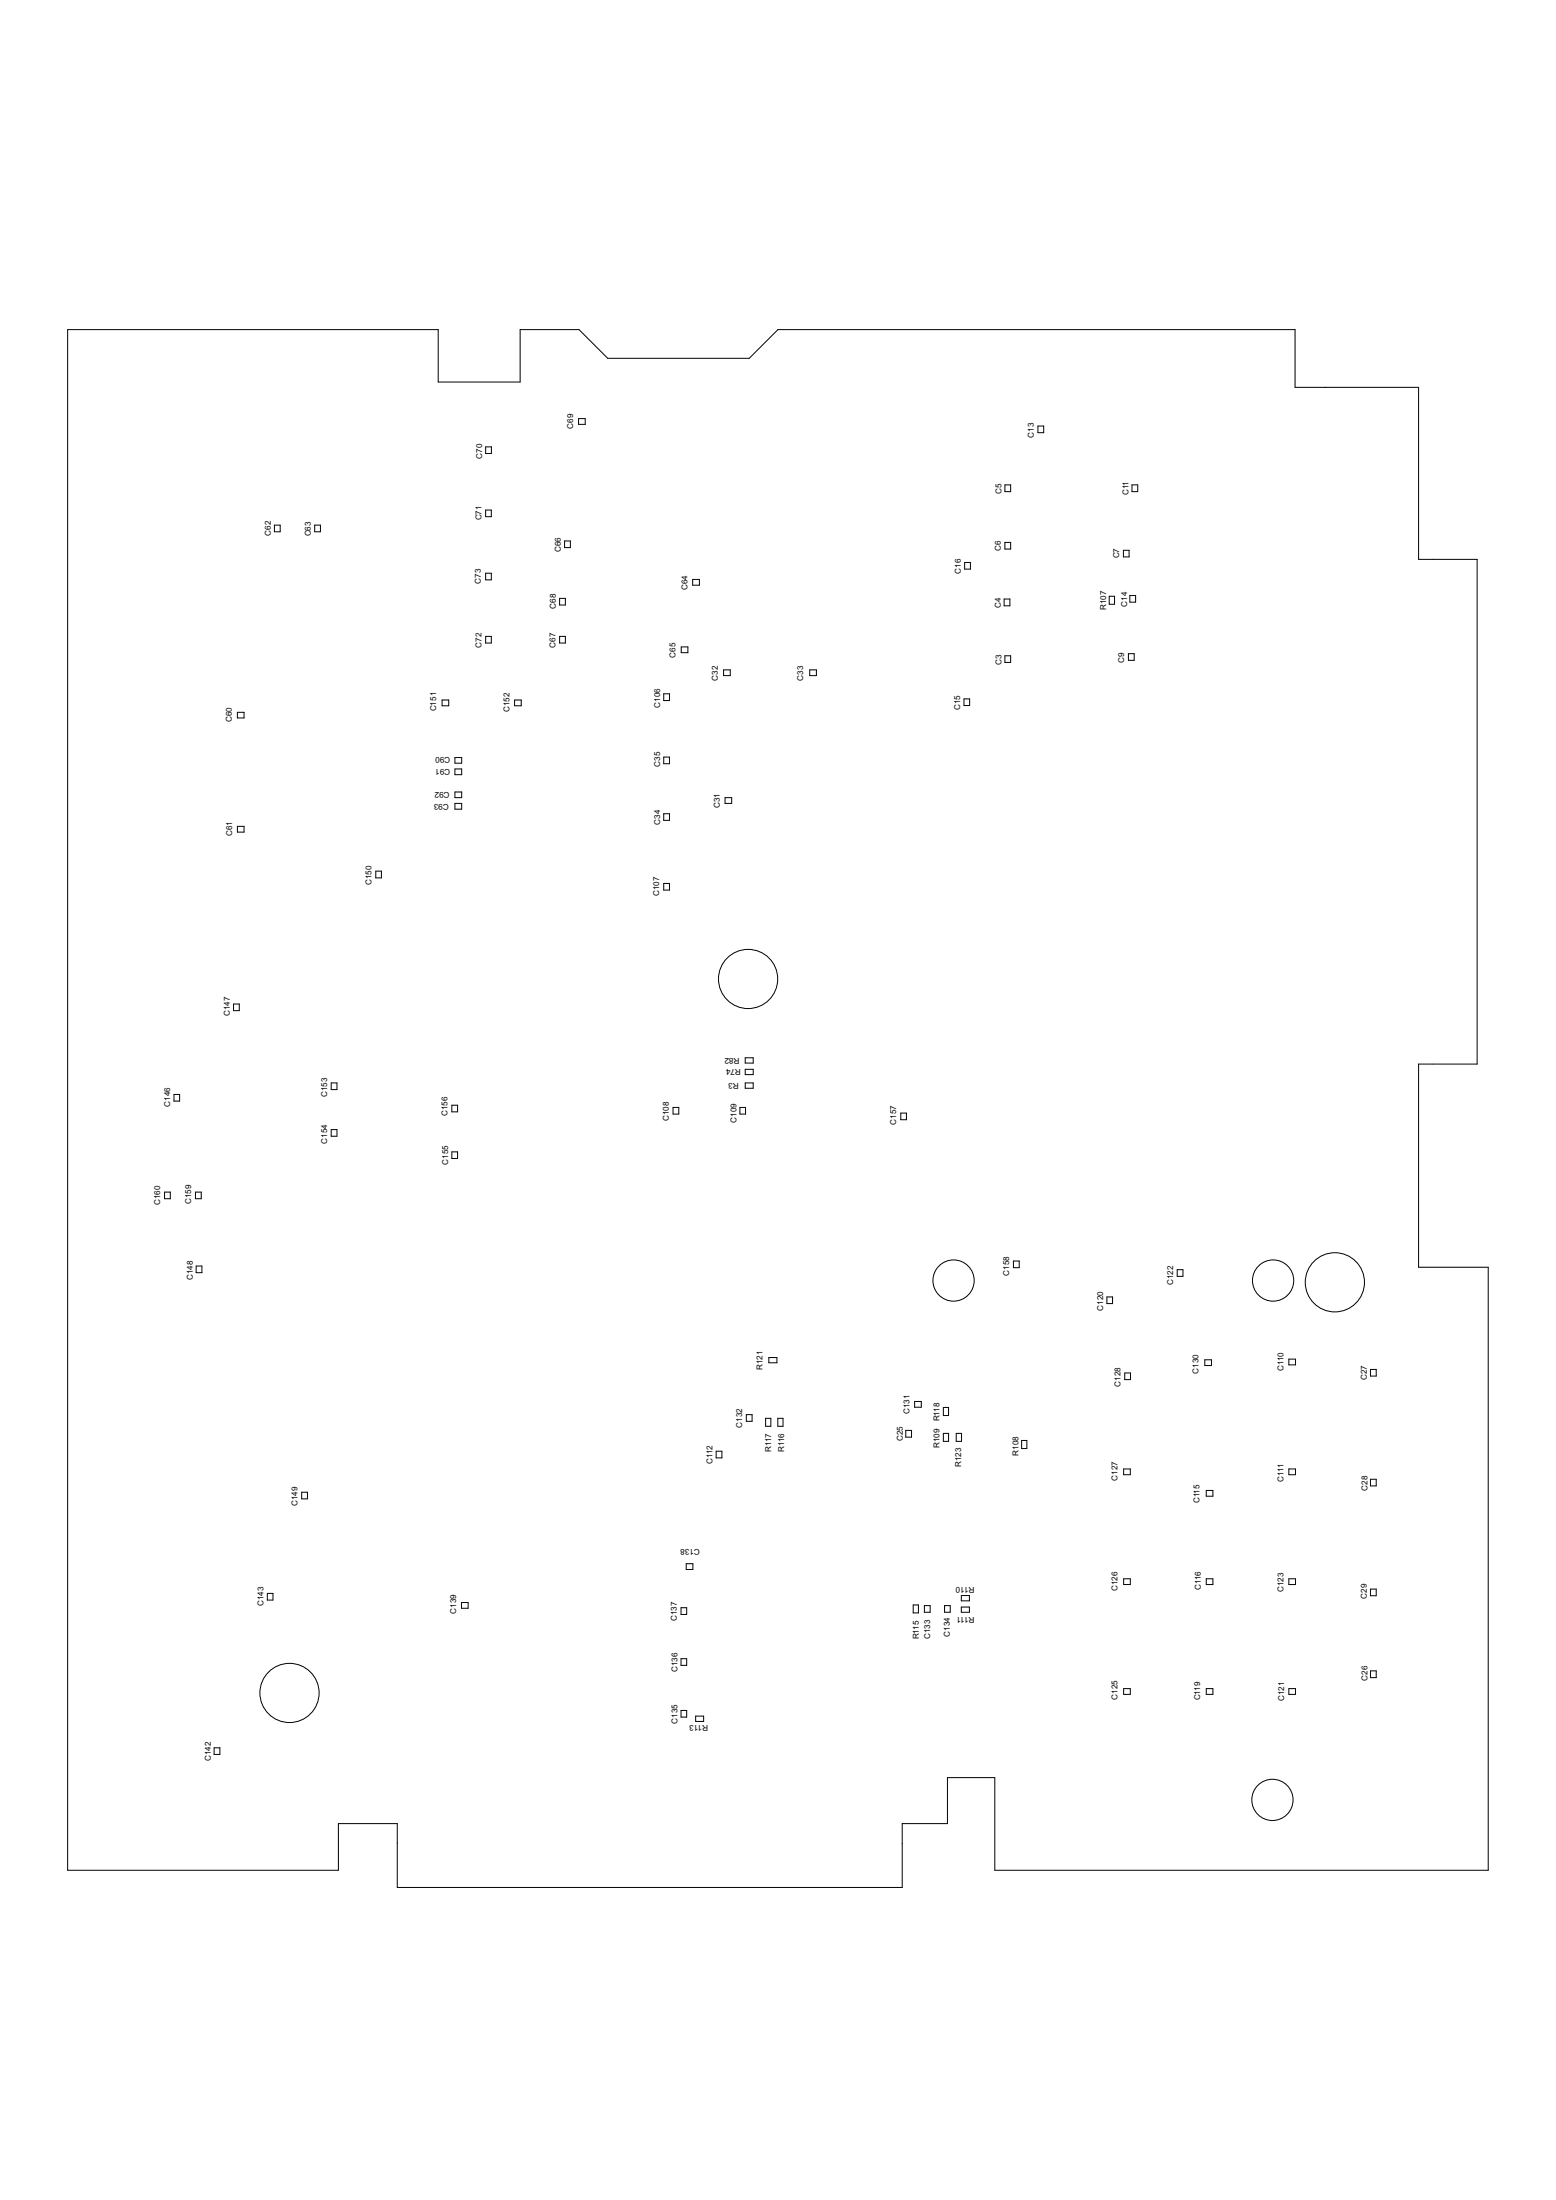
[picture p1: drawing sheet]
<svg xmlns="http://www.w3.org/2000/svg" width="297mm" height="420mm" viewBox="0 0 297 420" stroke-linecap="round" stroke-linejoin="round" font-family="sans-serif">
<g fill="#000" stroke="#000" stroke-width=".19">
<path d="M12.9 62.9v294.3zM83.7 62.9v10.1zM12.9 62.9h70.8zM99.3 62.9v10.1zM83.7 73h15.6zM110.4 79.9h1.3zM110.4 79.9v1.1zM99.3 62.9h11.2zM111.7 79.9v1.1zM110.5 62.9l5.5 5.5zM116 68.4h27zM148.5 62.9l-5.5 5.5z"/>
<path d="M247.2 62.9v11.1zM148.5 62.9h98.7zM247.2 74h5.8zM253 74h17.8zM92.7 85.3v1.3zM92.7 85.3h1.1zM92.7 86.6h1.1zM92.7 97.4v1.3zM92.7 97.4h1.1zM92.7 98.7h1.1zM93.8 97.4v1.3zM93.8 85.3v1.3z"/>
<path d="M110.4 81h1.3zM191.8 92.6v1.3zM191.8 92.6h1.1zM191.8 93.9h1.1zM192.9 92.6v1.3zM198.1 81.4v1.2zM198.1 81.4h1.1zM198.1 82.6h1.1zM199.2 81.4v1.2zM216.1 92.6v1.3zM216.1 92.6h1.1zM216.1 93.9h1.1z"/>
<path d="M217.2 92.6v1.3zM52.4 100.3v1.3zM53.5 100.3v1.3zM52.4 101.6h1.1zM52.4 100.3h1.1zM60.1 100.3v1.3zM61.2 100.3v1.3zM60.1 101.6h1.1zM60.1 100.3h1.1zM92.7 109.5v1.2zM92.7 109.5h1.1zM92.7 110.7h1.1z"/>
<path d="M93.8 109.5v1.2zM106.8 114.3v1.2zM107.8 103.3v1.3zM107.9 114.3v1.2zM106.8 115.5h1.1zM106.8 114.3h1.1zM108.9 103.3v1.3zM107.8 104.6h1.1zM107.8 103.3h1.1zM132.2 110.7v1.1zM132.2 111.8h1.3zM132.2 110.7h1.3z"/>
<path d="M133.5 110.7v1.1zM184.1 107.4v1.3zM185.3 107.4v1.3zM184.1 108.7h1.2zM184.1 107.4h1.2zM191.7 114.4v1.3zM191.7 114.4h1.1zM191.7 115.7h1.1zM191.8 103.6v1.3zM191.8 103.6h1.1zM191.8 104.9h1.1zM192.8 114.4v1.3z"/>
<path d="M192.9 103.6v1.3zM211.8 113.9v1.5zM212.8 113.9v1.5zM211.8 115.4h1zM211.8 113.9h1zM214.5 105.1v1.3zM214.5 105.1h1zM214.5 106.4h1zM215.5 105.1v1.3zM215.7 113.7v1.3zM215.7 113.7h1.1zM215.7 115h1.1z"/>
<path d="M216.8 113.7v1.3zM270.8 74v32.8zM270.8 106.8h2.8zM273.6 106.8h8.4zM282 106.8v96.4zM45.3 136v1.1zM45.3 137.1h1.3zM45.3 136h1.3zM46.6 136v1.1zM84.4 133.7v1.1zM84.4 134.8h1.3zM84.4 133.7h1.3z"/>
<path d="M85.7 133.7v1.1zM92.7 121.5v1.3zM92.7 121.5h1.1zM92.7 122.8h1.1zM93.8 121.5v1.3zM98.2 133.7v1.1zM98.2 134.8h1.3zM98.2 133.7h1.3zM99.5 133.7v1.1zM106.8 121.5v1.3zM106.8 121.5h1.1zM106.8 122.8h1.1z"/>
<path d="M107.9 121.5v1.3zM126.7 132.5v1.3zM126.7 132.5h1.1zM126.7 133.8h1.1zM127.8 132.5v1.3zM130 123.5v1.2zM130 124.7h1.3zM130 123.5h1.3zM131.3 123.5v1.2zM138.1 127.9v1.1zM138.1 129h1.3zM138.1 127.9h1.3z"/>
<path d="M139.4 127.9v1.1zM154.6 127.9v1.1zM154.6 129h1.3zM154.6 127.9h1.3zM155.9 127.9v1.1zM184 133.5v1.2zM185.1 133.5v1.2zM184 134.7h1.1zM184 133.5h1.1zM191.8 125.2v1.3zM191.8 125.2h1.1zM191.8 126.5h1.1z"/>
<path d="M192.9 125.2v1.3zM215.4 124.8v1.3zM215.4 124.8h1.1zM215.4 126.1h1.1zM216.5 124.8v1.3zM45.3 157.8v1.1zM45.3 158.9h1.3zM45.3 157.8h1.3zM46.6 157.8v1.1zM86.8 144.7v1.1zM86.8 146.9v1.1zM86.8 151.3v1z"/>
<path d="M86.8 153.4v1.1zM86.8 145.8h1.3zM86.8 144.7h1.3zM88.1 144.7v1.1zM86.8 148h1.3zM86.8 146.9h1.3zM88.1 146.9v1.1zM86.8 152.3h1.3zM86.8 151.3h1.3zM88.1 151.3v1zM86.8 154.5h1.3zM86.8 153.4h1.3z"/>
<path d="M88.1 153.4v1.1zM126.7 155.4v1.3zM126.7 155.4h1.1zM126.7 156.7h1.1zM126.7 144.6v1.3zM127.8 155.4v1.3zM127.8 144.6v1.3zM126.7 145.9h1.1zM126.7 144.6h1.1zM138.4 152.3v1.1zM138.4 153.4h1.3zM138.4 152.3h1.3z"/>
<path d="M139.7 152.3v1.1zM71.7 166.4v1.3zM71.7 166.4h1.1zM71.7 167.7h1.1zM72.8 166.4v1.3zM126.7 168.7v1.3zM127.8 168.7v1.3zM126.7 170h1.1zM126.7 168.7h1.1zM44.6 191.7v1.3zM45.7 191.7v1.3zM44.6 193h1.1z"/>
<path d="M44.6 191.7h1.1zM33.2 209v1.3zM34.3 209v1.3zM33.2 210.3h1.1zM33.2 209h1.1zM63.2 206.8v1.3zM63.2 206.8h1.1zM63.2 208.1h1.1zM63.2 215.7v1.3zM63.2 215.7h1.1zM63.2 217h1.1zM64.3 206.8v1.3z"/>
<path d="M64.3 215.7v1.3zM86.3 220v1.3zM86.3 211.1v1.2zM87.4 220v1.3zM86.3 220h1.1zM87.4 211.1v1.2zM86.3 212.3h1.1zM86.3 211.1h1.1zM128.5 211.5v1.3zM128.5 211.5h1.1zM128.5 212.8h1.1zM129.6 211.5v1.3z"/>
<path d="M141.2 211.5v1.3zM141.2 211.5h1.1zM141.2 212.8h1.1zM142.3 206.8h1.5zM142.3 206.8v1zM142.3 204.2h1.5zM142.3 204.2v1zM142.3 202h1.5zM142.3 202v1zM142.3 211.5v1.3zM142.3 207.8h1.5zM143.8 206.8v1z"/>
<path d="M142.3 205.2h1.5zM143.8 204.2v1zM142.3 203h1.5zM143.8 202v1zM172 212.6v1.2zM173 212.6v1.2zM172 213.8h1zM172 212.6h1zM270.8 203.2h2.6zM273.5 203.2h8.5zM31.4 227.7v1.2zM32.5 227.7v1.2z"/>
<path d="M31.4 228.9h1.1zM31.4 227.7h1.1zM37.3 227.7v1.2zM38.4 227.7v1.2zM37.3 228.9h1.1zM37.3 227.7h1.1zM86.3 221.3h1.1zM37.4 241.8v1.3zM37.4 241.8h1.1zM37.4 243.1h1.1zM38.5 241.8v1.3zM146.8 259.3h1.5z"/>
<path d="M193.5 240.8v1.3zM193.5 240.8h1.1zM193.5 242.1h1.1zM194.6 240.8v1.3zM211.3 247.7v1.3zM212.4 247.7v1.3zM211.3 249h1.1zM211.3 247.7h1.1zM224.7 242.5v1.3zM224.7 242.5h1.1zM224.7 243.8h1.1zM225.8 242.5v1.3z"/>
<path d="M230 259.7h1.3zM230 259.7v1.1zM231.3 259.7v1.1zM246 259.6h1.3zM246 259.6v1.1zM247.3 259.6v1.1zM270.8 203.2v38.8zM270.8 242h13.3zM136.7 277.2v1.2zM137.8 277.2v1.2zM136.7 278.4h1.1zM136.7 277.2h1.1z"/>
<path d="M142.5 270.2v1.2zM142.5 270.2h1.1zM142.5 271.4h1.1zM143.6 270.2v1.2zM146.2 270.9v1.5zM146.2 270.9h1zM146.2 272.4h1zM146.8 259.3v1zM147.2 270.9v1.5zM146.8 260.3h1.5zM148.3 259.3v1zM148.5 270.9v1.5z"/>
<path d="M148.5 270.9h1zM148.5 272.4h1zM149.5 270.9v1.5zM172.9 273.2v1.3zM174 273.2v1.3zM172.9 274.5h1.1zM172.9 273.2h1.1zM174.6 267.7v1.1zM174.6 268.8h1.3zM174.6 267.7h1.3zM175.9 267.7v1.1zM180.1 273.7v1.6z"/>
<path d="M180.1 268.8v1.5zM181.1 273.7v1.6zM180.1 275.3h1zM180.1 273.7h1zM181.1 268.8v1.5zM180.1 270.3h1zM180.1 268.8h1zM182.5 273.7v1.6zM183.6 273.7v1.6zM182.5 275.3h1.1zM182.5 273.7h1.1zM195 275.1v1.5z"/>
<path d="M195 275.1h1zM195 276.6h1zM196 275.1v1.5zM214.7 262.2v1.3zM215.8 262.2v1.3zM214.7 263.5h1.1zM214.7 262.2h1.1zM230 260.8h1.3zM246 260.7h1.3zM261.6 261.5v1.3zM262.7 261.5v1.3zM261.6 262.8h1.1z"/>
<path d="M261.6 261.5h1.1zM57.6 285v1.3zM57.6 285h1.1zM57.6 286.3h1.1zM58.7 285v1.3zM131 298.6h1.3zM131 299.7h1.3zM131 298.6v1.1zM132.3 298.6v1.1zM214.5 280.5h1.3zM214.5 281.6h1.3zM214.5 280.5v1.1z"/>
<path d="M215.8 280.5v1.1zM230.3 284.6v1.1zM230.3 285.7h1.2zM230.3 284.6h1.2zM231.5 284.6v1.1zM246 280.5h1.3zM246 281.6h1.3zM246 280.5v1.1zM247.3 280.5v1.1zM261.6 282.5v1.3zM262.7 282.5v1.3zM261.6 283.8h1.1z"/>
<path d="M261.6 282.5h1.1zM51 304.3v1.3zM52.1 304.3v1.3zM51 305.6h1.1zM51 304.3h1.1zM88.1 306h1.3zM88.1 307.1h1.3zM88.1 306v1.1zM89.4 306v1.1zM130 316.8v1.3zM130 316.8h1.1zM130 318.1h1.1z"/>
<path d="M130 307v1.3zM130 307h1.1zM130 308.3h1.1zM131.1 316.8v1.3zM131.1 307v1.3zM174.3 306.5v1.5zM174.3 306.5h1zM174.3 308h1zM175.3 306.5v1.5zM176.5 306.6v1.3zM176.5 306.6h1.1zM176.5 307.9h1.1z"/>
<path d="M177.6 306.6v1.3zM180.3 306.6v1.3zM180.3 306.6h1.1zM180.3 307.9h1.1zM181.4 306.6v1.3zM183.5 304.7h1.6zM183.5 304.7v1zM183.5 306.9h1.6zM183.5 306.9v1zM183.5 305.7h1.6zM185.1 304.7v1zM183.5 307.9h1.6z"/>
<path d="M185.1 306.9v1zM214.5 301.5h1.3zM214.5 302.6h1.3zM214.5 301.5v1.1zM215.8 301.5v1.1zM230.3 301.5h1.2zM230.3 302.6h1.2zM230.3 301.5v1.1zM231.5 301.5v1.1zM246 301.5h1.3zM246 302.6h1.3zM246 301.5v1.1z"/>
<path d="M247.3 301.5v1.1zM261.6 319.1v1.3zM261.6 303.5v1.3zM262.7 319.1v1.3zM261.6 319.1h1.1zM262.7 303.5v1.3zM261.6 304.8h1.1zM261.6 303.5h1.1zM40.9 333.8v1.3zM40.9 333.8h1.1zM40.9 335.1h1.1zM42 333.8v1.3z"/>
<path d="M130 326.7v1.2zM130 326.7h1.1zM130 327.9h1.1zM131.1 326.7v1.2zM132.8 327.7h1.5zM132.8 327.7v1.1zM132.8 328.8h1.5zM134.3 327.7v1.1zM180.9 339.5h9zM189.9 339.5v17.7zM214.5 322.5h1.3zM214.5 323.6h1.3z"/>
<path d="M214.5 322.5v1.1zM215.8 322.5v1.1zM230.3 322.5h1.2zM230.3 323.6h1.2zM230.3 322.5v1.1zM231.5 322.5v1.1zM246 322.5h1.3zM246 323.6h1.3zM246 322.5v1.1zM247.3 322.5v1.1zM261.6 320.4h1.1zM12.9 357.2h51.7z"/>
<path d="M64.6 348.3v8.9zM64.6 348.3h11.2zM75.8 348.3v3.7zM172.2 348.3v3.8zM172.2 348.3h8.7zM172.2 352.1v8.4zM180.9 339.5v8.8zM189.9 357.2h94.2zM284.1 242v115.2zM75.8 352v8.5zM75.8 360.5h96.4z"/>
</g>
<g fill="none" stroke="#000" stroke-width=".19">
<circle cx="142.8" cy="187" r="5.7"/>
<circle cx="182" cy="244.6" r="3.9"/>
<circle cx="243" cy="244.6" r="3.9"/>
<circle cx="254.8" cy="244.9" r="5.7"/>
<circle cx="55.3" cy="323.3" r="5.7"/>
<circle cx="242.9" cy="343.7" r="3.9"/>
</g>
<g font-size="1.7">
<text x="109.4" y="81.9" transform="rotate(-90 109.4 81.9)">C69</text>
<text x="197.3" y="83.6" transform="rotate(-90 197.3 83.6)">C13</text>
<text x="92" y="87.6" transform="rotate(-90 92 87.6)">C70</text>
<text x="191.2" y="94.3" transform="rotate(-90 191.2 94.3)">C5</text>
<text x="215.4" y="94.6" transform="rotate(-90 215.4 94.6)">C11</text>
<text x="91.9" y="99.4" transform="rotate(-90 91.9 99.4)">C71</text>
<text x="51.7" y="102.3" transform="rotate(-90 51.7 102.3)">C62</text>
<text x="59.4" y="102.4" transform="rotate(-90 59.4 102.4)">C63</text>
<text x="107.1" y="105.5" transform="rotate(-90 107.1 105.5)">C66</text>
<text x="191" y="105.3" transform="rotate(-90 191 105.3)">C6</text>
<text x="213.7" y="106.7" transform="rotate(-90 213.7 106.7)">C7</text>
<text x="91.8" y="111.5" transform="rotate(-90 91.8 111.5)">C73</text>
<text x="131.3" y="112.7" transform="rotate(-90 131.3 112.7)">C64</text>
<text x="183.4" y="109.6" transform="rotate(-90 183.4 109.6)">C16</text>
<text x="106.1" y="116.3" transform="rotate(-90 106.1 116.3)">C68</text>
<text x="191" y="116.1" transform="rotate(-90 191 116.1)">C4</text>
<text x="211.2" y="116.5" transform="rotate(-90 211.2 116.5)">R107</text>
<text x="215.2" y="115.8" transform="rotate(-90 215.2 115.8)">C14</text>
<text x="91.9" y="123.7" transform="rotate(-90 91.9 123.7)">C72</text>
<text x="106" y="123.7" transform="rotate(-90 106 123.7)">C67</text>
<text x="128.9" y="125.6" transform="rotate(-90 128.9 125.6)">C65</text>
<text x="137" y="130" transform="rotate(-90 137 130)">C32</text>
<text x="153.3" y="130" transform="rotate(-90 153.3 130)">C33</text>
<text x="191.2" y="127" transform="rotate(-90 191.2 127)">C3</text>
<text x="214.6" y="126.7" transform="rotate(-90 214.6 126.7)">C9</text>
<text x="44.3" y="138" transform="rotate(-90 44.3 138)">C60</text>
<text x="83.3" y="135.9" transform="rotate(-90 83.3 135.9)">C151</text>
<text x="97.3" y="136" transform="rotate(-90 97.3 136)">C152</text>
<text x="126" y="135.2" transform="rotate(-90 126 135.2)">C106</text>
<text x="183.3" y="135.6" transform="rotate(-90 183.3 135.6)">C15</text>
<text x="86" y="144.6" transform="rotate(-180 86 144.6)">C90</text>
<text x="86" y="146.8" transform="rotate(-180 86 146.8)">C91</text>
<text x="126" y="146.5" transform="rotate(-90 126 146.5)">C35</text>
<text x="85.7" y="153.6" transform="rotate(-180 85.7 153.6)">C93</text>
<text x="85.8" y="151.2" transform="rotate(-180 85.8 151.2)">C92</text>
<text x="137.4" y="154.4" transform="rotate(-90 137.4 154.4)">C31</text>
<text x="44.3" y="159.7" transform="rotate(-90 44.3 159.7)">C61</text>
<text x="126" y="157.5" transform="rotate(-90 126 157.5)">C34</text>
<text x="70.9" y="169" transform="rotate(-90 70.9 169)">C150</text>
<text x="125.9" y="171.2" transform="rotate(-90 125.9 171.2)">C107</text>
<text x="43.9" y="194.1" transform="rotate(-90 43.9 194.1)">C147</text>
<text x="141.2" y="202" transform="rotate(-180 141.2 202)">R82</text>
<text x="62.4" y="209.5" transform="rotate(-90 62.4 209.5)">C153</text>
<text x="141" y="206.9" transform="rotate(-180 141 206.9)">R3</text>
<text x="141.4" y="204.2" transform="rotate(-180 141.4 204.2)">R74</text>
<text x="32.5" y="211.4" transform="rotate(-90 32.5 211.4)">C146</text>
<text x="85.4" y="213.1" transform="rotate(-90 85.4 213.1)">C156</text>
<text x="127.7" y="214.2" transform="rotate(-90 127.7 214.2)">C108</text>
<text x="140.6" y="214.4" transform="rotate(-90 140.6 214.4)">C109</text>
<text x="171.1" y="214.8" transform="rotate(-90 171.1 214.8)">C157</text>
<text x="62.4" y="218.4" transform="rotate(-90 62.4 218.4)">C154</text>
<text x="85.6" y="222.5" transform="rotate(-90 85.6 222.5)">C155</text>
<text x="30.6" y="230.1" transform="rotate(-90 30.6 230.1)">C160</text>
<text x="36.5" y="230" transform="rotate(-90 36.5 230)">C159</text>
<text x="36.8" y="244.5" transform="rotate(-90 36.8 244.5)">C148</text>
<text x="192.7" y="243.6" transform="rotate(-90 192.7 243.6)">C158</text>
<text x="223.9" y="245.4" transform="rotate(-90 223.9 245.4)">C122</text>
<text x="210.6" y="250.3" transform="rotate(-90 210.6 250.3)">C120</text>
<text x="145.6" y="261.7" transform="rotate(-90 145.6 261.7)">R121</text>
<text x="228.8" y="262.4" transform="rotate(-90 228.8 262.4)">C130</text>
<text x="245" y="261.8" transform="rotate(-90 245 261.8)">C110</text>
<text x="260.9" y="263.5" transform="rotate(-90 260.9 263.5)">C27</text>
<text x="213.9" y="264.8" transform="rotate(-90 213.9 264.8)">C128</text>
<text x="141.7" y="272.7" transform="rotate(-90 141.7 272.7)">C132</text>
<text x="172.3" y="275.2" transform="rotate(-90 172.3 275.2)">C25</text>
<text x="173.6" y="270.1" transform="rotate(-90 173.6 270.1)">C131</text>
<text x="179.4" y="271.5" transform="rotate(-90 179.4 271.5)">R118</text>
<text x="136" y="279.6" transform="rotate(-90 136 279.6)">C112</text>
<text x="147.2" y="277.3" transform="rotate(-90 147.2 277.3)">R117</text>
<text x="149.7" y="277.3" transform="rotate(-90 149.7 277.3)">R116</text>
<text x="179.4" y="276.5" transform="rotate(-90 179.4 276.5)">R109</text>
<text x="183.5" y="280.2" transform="rotate(-90 183.5 280.2)">R123</text>
<text x="194.4" y="278" transform="rotate(-90 194.4 278)">R108</text>
<text x="56.8" y="287.6" transform="rotate(-90 56.8 287.6)">C149</text>
<text x="213.3" y="282.8" transform="rotate(-90 213.3 282.8)">C127</text>
<text x="229" y="287.1" transform="rotate(-90 229 287.1)">C115</text>
<text x="245" y="282.9" transform="rotate(-90 245 282.9)">C111</text>
<text x="261" y="284.7" transform="rotate(-90 261 284.7)">C28</text>
<text x="133.6" y="295.8" transform="rotate(-180 133.6 295.8)">C138</text>
<text x="186" y="303.2" transform="rotate(-180 186 303.2)">R110</text>
<text x="213.3" y="303.9" transform="rotate(-90 213.3 303.9)">C126</text>
<text x="229.2" y="303.6" transform="rotate(-90 229.2 303.6)">C116</text>
<text x="245" y="304" transform="rotate(-90 245 304)">C123</text>
<text x="260.9" y="305.4" transform="rotate(-90 260.9 305.4)">C29</text>
<text x="50.3" y="306.8" transform="rotate(-90 50.3 306.8)">C143</text>
<text x="87.1" y="308.2" transform="rotate(-90 87.1 308.2)">C139</text>
<text x="129.2" y="309.6" transform="rotate(-90 129.2 309.6)">C137</text>
<text x="186.1" y="308.8" transform="rotate(-180 186.1 308.8)">R111</text>
<text x="175.4" y="313.1" transform="rotate(-90 175.4 313.1)">R115</text>
<text x="177.6" y="313" transform="rotate(-90 177.6 313)">C133</text>
<text x="181.3" y="312.6" transform="rotate(-90 181.3 312.6)">C134</text>
<text x="129.3" y="319.3" transform="rotate(-90 129.3 319.3)">C136</text>
<text x="261" y="321" transform="rotate(-90 261 321)">C26</text>
<text x="129.3" y="329.2" transform="rotate(-90 129.3 329.2)">C135</text>
<text x="135.2" y="329.5" transform="rotate(-180 135.2 329.5)">R113</text>
<text x="213.3" y="324.6" transform="rotate(-90 213.3 324.6)">C125</text>
<text x="229.1" y="324.8" transform="rotate(-90 229.1 324.8)">C119</text>
<text x="245.1" y="324.9" transform="rotate(-90 245.1 324.9)">C121</text>
<text x="40.2" y="336.3" transform="rotate(-90 40.2 336.3)">C142</text>
</g>
</svg>
